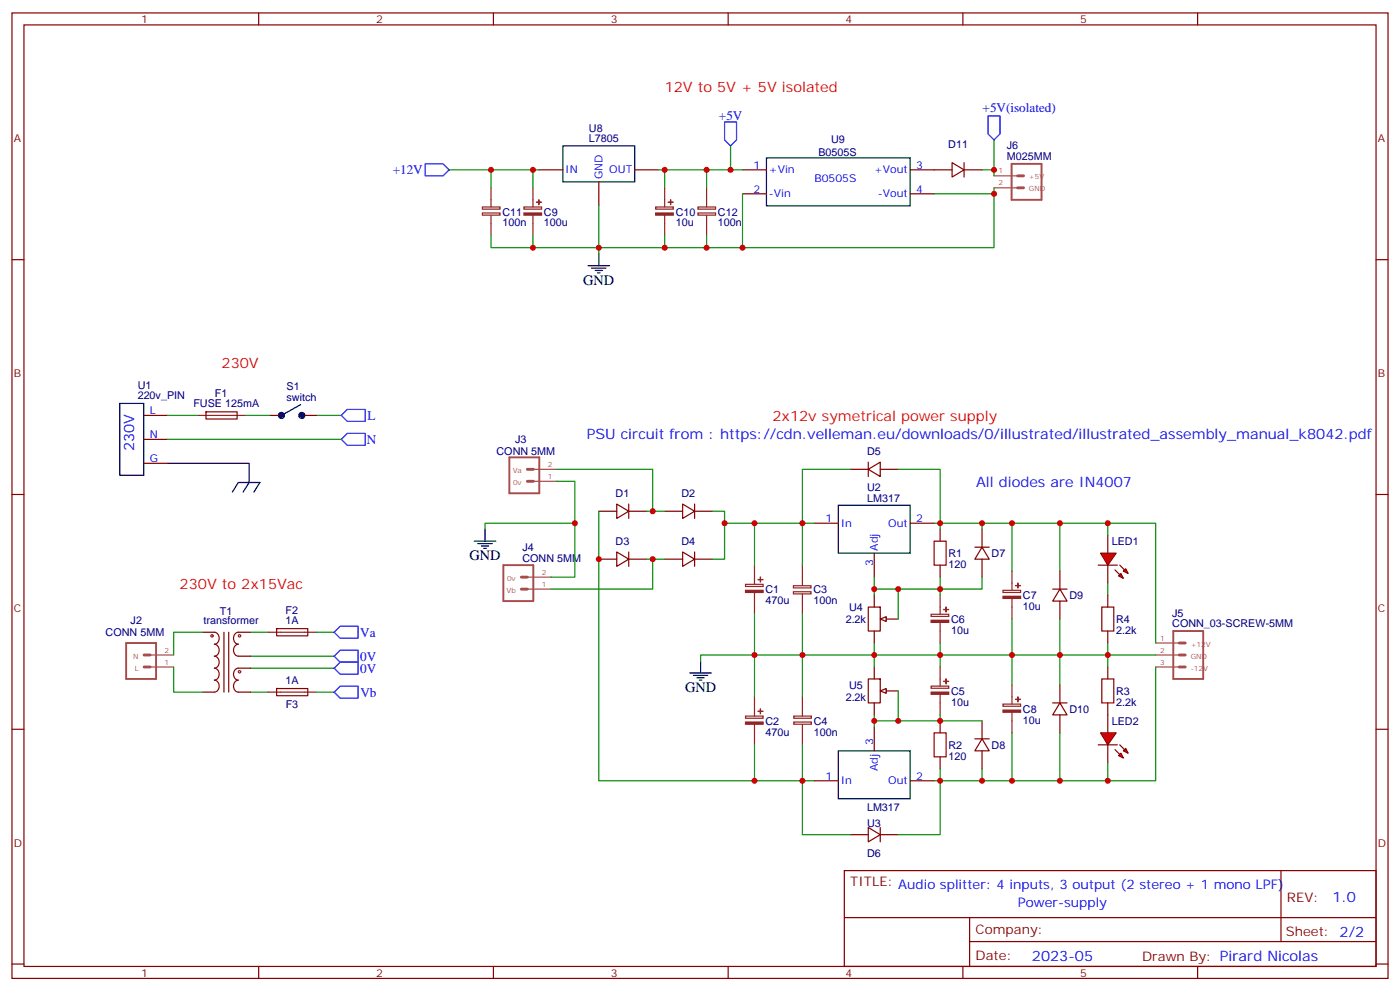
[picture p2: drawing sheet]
<svg xmlns="http://www.w3.org/2000/svg" width="412mm" height="292mm" viewBox="0 0 412 292" stroke-linecap="round" stroke-linejoin="round" font-family="sans-serif">
<g fill="none" stroke="#870000" stroke-width=".35">
<path d="M3.5 3.8h405.4v284.3h-405.4zM7.1 7.3h398.2v277.3h-398.2zM76.2 3.8v3.5M145.3 3.8v3.5M214.5 3.8v3.5M283.6 3.8v3.5M352.8 3.8v3.5M3.5 76.5h3.6M405.3 76.5h3.6M42.3 136.5h7.1M42.3 122.3h7.1M42.3 129.4h7.1"/>
<path d="M79.4 122.3h3.5M89.3 122.3h4.2M250.5 138.2h5.3M255.8 138.2l3.5-2.1v4.2zM255.8 136.1v4.2M259.3 138.2h5.3M3.5 145.6h3.6M176.4 150.6h5.3M181.7 148.4l3.5 2.2-3.5 2.1zM185.2 150.6h5.3M185.2 148.4v4.3M195.8 150.6h5.3"/>
<path d="M201.1 148.4l3.5 2.2-3.5 2.1zM204.6 150.6h5.3M204.6 148.4v4.3M239.9 154.1h7M268.1 154.1h7.1M405.3 145.6h3.6M176.4 164.7h5.3M181.7 162.6l3.5 2.1-3.5 2.1zM185.2 162.6v4.2M185.2 164.7h5.3M195.8 164.7h5.3M201.1 162.6l3.5 2.1-3.5 2.1z"/>
<path d="M204.6 162.6v4.2M204.6 164.7h5.3M257.5 162.9v7.1M3.5 214.8h3.6M257.5 214.1v7M405.3 214.8h3.6M239.9 229.9h7M268.1 229.9h7.1M248.7 256.4h156.6v28.2h-156.6zM250.5 245.8h5.3M255.8 243.7l3.5 2.1-3.5 2.1zM259.3 245.8h5.3"/>
<path d="M259.3 243.7v4.2M377.3 256.4v20.9M248.7 270.2h156.5M285.6 277.3h119.6M285.6 270.2v14.2M3.5 283.9h3.6M76.2 284.6v3.5M145.3 284.6v3.5M214.5 284.6v3.5M283.6 284.6v3.5M352.8 284.6v3.5M405.3 283.9h3.6"/>
</g>
<g fill="none" stroke="#000" stroke-width=".35">
<path d="M35.3 118.8h7v21.2h-7zM88.5 119.2l-5.6 3.1 .4-.3h-.4l-.4 1-.3-1h.3l.4 1 .4-.3-.8-1.1h.8l.3 1.1M89.6 122.3h-1.4l.3-.3h1.1l-.3-.4h-.8l-.3 1.1h1.4l-.3 .3-.8-.3M246.9 148.8h21.2v14.1h-21.2zM203.2 198.2h6.3M204.3 198.9h4.2M205.3 199.6h2.1M206.4 194.7v3.5M206 200.3h.7M246.9 221.1h21.2v14.1h-21.2z"/>
<circle cx="82.9" cy="122.3" r=".88"/>
<circle cx="88.9" cy="122.3" r=".88"/>
</g>
<path d="M93.5 122.3h7M176.4 150.6v79.3h63.5M209.9 150.6h3.5v14.1h-3.5" fill="none" stroke="#008700" stroke-width=".35"/>
<g fill="none" stroke="#8c2424" stroke-width=".35">
<path d="M219.6 172.1h5.2v.6h-5.2zM222.2 166.4v5.7M222.2 174.6v6M233.7 172.5h5.2v.6h-5.2zM233.7 174.3h5.2v.6h-5.2zM236.4 166.4v6M236.4 174.9v5.7M219.6 210.9h5.2v.6h-5.2zM222.2 205.2v5.7M222.2 213.4v6M233.8 212.7h5.2v.6h-5.2zM233.8 210.9h5.2v.6h-5.2z"/>
<path d="M236.4 205.2v5.7M236.4 213.4v6"/>
</g>
<g fill="#8c2424" stroke="#8c2424" stroke-width=".35">
<path d="M219.6 173.8h5.2v.7h-5.2z"/>
<path d="M223.3 170.7h1.4z"/>
<path d="M224 170v1.4z"/>
<path d="M219.6 212.7h5.2v.6h-5.2z"/>
<path d="M223.3 209.5h1.4z"/>
<path d="M224 208.8v1.4z"/>
</g>
<path d="M259.3 182.3l1.8-.7v1.4z" fill="#f0f0f0" stroke="#870000" stroke-width=".35"/>
<path d="M255.8 178.8h3.5v7h-3.5zM257.5 175.3v3.5M257.5 185.8v3.6M261.1 182.3h3.5" fill="none" stroke="#870000" stroke-width=".35"/>
<path d="M259.3 203.5l1.8-.7v1.4z" fill="#f0f0f0" stroke="#870000" stroke-width=".35"/>
<g fill="none" stroke="#870000" stroke-width=".35">
<path d="M276.9 155.9v3.5M289.3 155.9v5.2M276.9 166.4v3.6M287.2 161.1h4.2M289.3 161.1l2.1 3.6h-4.2zM289.3 164.7v5.3M310.1 173.5h4.2M312.2 173.5l2.1 3.5h-4.2zM312.2 168.2v5.3M312.2 177v5.3M255.8 200h3.5v7h-3.5zM257.5 196.4v3.6"/>
<path d="M257.5 207v3.5M261.1 203.5h3.5M276.9 212.3v3.5M287.2 217.6h4.2M289.3 217.6l2.1 3.5h-4.2zM289.3 212.3v5.3M310.1 207h4.2M312.2 207l2.1 3.5h-4.2zM312.2 201.7v5.3M312.2 210.5v5.3M276.9 222.9v3.5M289.3 221.1v5.3"/>
</g>
<path d="M275.2 159.4h3.5v7h-3.5zM275.2 215.8h3.5v7.1h-3.5z" fill="none" stroke="#a10000" stroke-width=".35"/>
<path d="M276.9 175.3v5.6M295.5 173.8h5.1v.7h-5.1zM298.1 168.2v5.6M298.1 176.3v6M274.3 180.9h5.2v.6h-5.2zM276.9 183.4v6M276.9 196.4v5.7M274.3 202.1h5.2v.6h-5.2zM276.9 204.5v6M295.5 207.4h5.1v.6h-5.1zM298.1 201.7v5.7M298.1 209.8v6" fill="none" stroke="#8c2424" stroke-width=".35"/>
<g fill="#8c2424" stroke="#8c2424" stroke-width=".35">
<path d="M274.3 203.8h5.2v.7h-5.2z"/>
<path d="M278 200.7h1.4z"/>
<path d="M278.7 200v1.4z"/>
<path d="M274.3 182.7h5.2v.6h-5.2z"/>
<path d="M278 179.5h1.4z"/>
<path d="M278.7 178.8v1.4z"/>
<path d="M295.5 175.6h5.1v.6h-5.1z"/>
<path d="M299.2 172.4l1.4 .1z"/>
<path d="M299.8 171.7l.1 1.4z"/>
<path d="M295.5 209.1h5.1v.7h-5.1z"/>
<path d="M299.2 206h1.4z"/>
<path d="M299.8 205.2l.1 1.5z"/>
</g>
<path d="M276.9 170v5.3" fill="none" stroke="#008700" stroke-width=".35"/>
<g fill="#f00" stroke="#870000" stroke-width=".35">
<path d="M324.2 162.9h4.6l-2.5 3.5z"/>
<path d="M323.5 166.4h5.6z"/>
</g>
<g fill="#870000" stroke="#870000" stroke-width=".35">
<path d="M329.8 166.4l1.5 1.5z"/>
<path d="M328.4 167.9l1.4 1.4z"/>
</g>
<g fill="#f00" stroke="#870000" stroke-width=".35">
<path d="M330.9 168.2l.7-.7 .7 1.4z"/>
<path d="M329.5 169.6l.7-.7 .7 1.4z"/>
</g>
<path d="M326.3 157.6v5.3M326.3 166.4v5.3" fill="none" stroke="#870000" stroke-width=".35"/>
<g fill="#f00" stroke="#870000" stroke-width=".35">
<path d="M324.2 215.8h4.6l-2.5 3.6z"/>
<path d="M323.5 219.4h5.6z"/>
</g>
<g fill="#870000" stroke="#870000" stroke-width=".35">
<path d="M329.8 219.4l1.5 1.4z"/>
<path d="M328.4 220.8l1.4 1.4z"/>
</g>
<g fill="#f00" stroke="#870000" stroke-width=".35">
<path d="M330.9 221.1l.7-.7 .7 1.4z"/>
<path d="M329.5 222.5l.7-.7 .7 1.4z"/>
</g>
<g fill="none" stroke="#870000" stroke-width=".35">
<path d="M158.7 50h7.1M176.4 53.6v7M187 50h7M218.7 50h7.1M218.7 57.1h7.1M268.1 50h12.4M268.1 57.1h7.1M280.5 47.9l3.5 2.1-3.5 2.1zM284 50h5.3M284 47.9v4.2M60.7 121.3h9.1v2.1h-9.1zM326.3 175.3v3.5"/>
<path d="M59.6 186.2h3.5M66 186.2v17.6M67.4 186.2v17.6M70.2 186.2h3.5M70.2 193.3h3.5M70.2 196.8h3.5M81.5 185.1h9.1l.1 2.1-9.2 .1zM326.3 185.8v3.6M326.3 196.4v3.6M59.6 203.8h3.5M70.2 203.8h3.5M81.5 202.8h9.1l.1 2.1h-9.2z"/>
<path d="M326.3 207v8.8M326.3 219.4v5.2"/>
</g>
<path d="M324.6 178.8h3.5v7h-3.5zM63.1 186.2a1.81 1.81 0 0 1 1.5 1.8 1.81 1.81 0 0 1-1.5 1.7 1.81 1.81 0 0 1 1.5 1.8 1.81 1.81 0 0 1-1.5 1.8 1.81 1.81 0 0 1 1.5 1.7 1.81 1.81 0 0 1-1.5 1.8 1.81 1.81 0 0 1 1.5 1.7 1.81 1.81 0 0 1-1.5 1.8 1.81 1.81 0 0 1 1.5 1.8 1.81 1.81 0 0 1-1.5 1.7M70.2 186.2a1.81 1.81 0 0 0-1.4 1.8 1.81 1.81 0 0 0 1.4 1.7 1.81 1.81 0 0 0-1.4 1.8 1.81 1.81 0 0 0 1.4 1.8M70.2 196.8a1.81 1.81 0 0 0-1.4 1.7 1.81 1.81 0 0 0 1.4 1.8 1.81 1.81 0 0 0-1.4 1.8 1.81 1.81 0 0 0 1.4 1.7M324.6 200h3.5v7h-3.5z" fill="none" stroke="#a10000" stroke-width=".35"/>
<g fill="none" stroke="#008700" stroke-width=".35">
<path d="M132.3 50h26.4M144.6 50v5.3M157 50v5.3M194 50h14.1v5.3M195.8 50v5.3M208.1 50h10.6M215.2 43v7M218.7 57.1v15.9h-10.6M289.3 50h3.5v1.8M292.8 55.3v1.8h-17.6M292.8 57.1v15.9h-74.1M292.8 41.2v8.8"/>
<path d="M144.6 69.4v3.6h31.8v1.7M157 69.4v3.6M176.4 60.6v12.4h31.7v-3.6M195.8 69.4v3.6M49.4 122.3h8.8M49.4 129.4h51.1M72.3 122.3h7.1M164 138.2h28.3v12.4M250.5 138.2h-14.1v28.2M264.6 138.2h12.3v15.9h12.4v1.8M164 141.7h5.3v28.3h-7M169.3 154.1h-26.4v1.8"/>
<path d="M190.5 150.6h5.3M213.4 154.1h26.5M222.2 154.1v12.3M275.2 154.1h1.7v1.8M289.3 154.1h8.8v14.1M298.1 154.1h28.2v3.5M312.2 154.1v14.1M326.3 154.1h14.1v35.3M190.5 164.7h5.3M192.3 164.7v8.8h-30M257.5 173.5h7.1v8.8M257.5 170v5.3"/>
<path d="M289.3 170v3.5h-24.7M326.3 171.7v3.6M51.2 196.4v7.4h8.4M59.6 186.2h-8.4v6.7M73.7 196.8h24.7M73.7 193.3h24.7M73.7 186.2h5.3M93.1 186.2h5.3M222.2 180.6v24.6M236.4 180.6v24.6M257.5 189.4v7M276.9 189.4v7"/>
<path d="M298.1 182.3v19.4M312.2 182.3v19.4M326.3 189.4v7M340.4 192.9h-134v1.8M340.4 196.4v33.5h-14.1M73.7 203.8h5.3M93.1 203.8h5.3M222.2 219.4v10.5M236.4 219.4v26.4h14.1M257.5 210.5v3.6M264.6 203.5v8.8h-7.1M276.9 210.5v1.8h-12.3"/>
<path d="M276.9 212.3h12.4M298.1 215.8v14.1M312.2 215.8v14.1M276.9 226.4v3.5h-1.7M289.3 226.4v3.5M326.3 224.6v5.3h-49.4v15.9h-12.3"/>
</g>
<g fill="none" stroke="#8c2424" stroke-width=".35">
<path d="M144.6 55.3v5.7M157 55.3v5.7M195.8 55.3v5.7M208.1 55.3v5.7M142.1 62.7h5.2v.7h-5.2zM142.1 61h5.2v.6h-5.2zM144.6 63.4v6M154.3 61h5.2v.6h-5.2zM157 63.4v6M193.1 61h5.2v.6h-5.2zM195.8 63.4v6M205.6 62.7h5.2v.7h-5.2z"/>
<path d="M205.6 61h5.2v.6h-5.2zM208.1 63.4v6M58.2 122.3h14.1M79 186.2h14.1M79 203.8h14.1"/>
<circle cx="62.4" cy="187.3" r=".35"/>
<circle cx="70.6" cy="187.3" r=".35"/>
<circle cx="70.6" cy="197.8" r=".35"/>
</g>
<g fill="none" stroke="#000" stroke-width=".35">
<path d="M165.8 43h21.2v10.6h-21.2zM225.8 46.5h42.3v14.1h-42.3zM173.2 78.2h6.4M174.3 79h4.2M175.3 79.7h2.1M176.4 74.7v3.5M176 80.4h.7M49.4 136.5h24v5.6l-1.8 2.8M68.4 144.9l1.8-2.8h6.4l-1.8 2.8M139.7 159.4h6.3M142.9 155.9v3.5M140.8 160.1h4.2"/>
<path d="M141.8 160.8h2.1M142.5 161.5h.7"/>
</g>
<path d="M213.4 35.9h3.6v5.3l-1.8 1.8-1.8-1.8zM291 34.1h3.6v5.3l-1.8 1.8-1.8-1.8zM125.2 48.3h5.3l1.8 1.7-1.8 1.8h-5.3zM100.5 129.4l1.8-1.8h5.3v3.6h-5.3zM102.3 120.6h5.3v3.5h-5.3l-1.8-1.8zM98.4 196.8l1.8-1.8h5.3v3.5h-5.3zM98.4 193.3l1.8-1.8h5.3v3.5h-5.3zM98.4 186.2l1.8-1.8h5.3v3.6h-5.3zM98.4 203.8l1.8-1.7h5.3v3.5h-5.3z" fill="none" stroke="#00f" stroke-width=".35"/>
<path d="M298 48.3h8.8v10.5h-8.8zM150 134.7h8.9v10.6h-8.9zM148.3 166.4h8.8v10.6h-8.8zM37.2 189.4h8.8v10.6h-8.8zM345.6 185.8h8.8v14.2h-8.8z" fill="none" stroke="#a64a4a" stroke-width=".56"/>
<path d="M299.7 55.3h1.8M299.7 51.8h1.8M155.3 138.2h1.8M155.3 141.7h1.8M153.6 170h1.7M153.6 173.5h1.7M42.4 192.9h1.8M42.4 196.4h1.8M347.4 192.9h1.7M347.4 196.4h1.7M347.4 189.4h1.7" fill="none" stroke="#a64a4a" stroke-width=".85"/>
<path d="M292.8 51.8h6.9M292.8 55.3h6.9M157.1 138.2h6.9M157.1 141.7h6.9M155.3 173.5h7M155.3 170h7M44.2 196.4h7M44.2 192.9h7M340.4 196.4h7M340.4 192.9h7M340.4 189.4h7" fill="none" stroke="#a64a4a" stroke-width=".35"/>
<g fill="#8c2424" stroke="#8c2424" stroke-width=".35">
<path d="M154.3 62.7h5.2v.7h-5.2z"/>
<path d="M158 59.5l1.5 .1z"/>
<path d="M158.7 58.8v1.5z"/>
<path d="M193.1 62.7h5.2v.7h-5.2z"/>
<path d="M196.8 59.5l1.5 .1z"/>
<path d="M197.5 58.8l.1 1.5z"/>
</g>
<g fill="#c00">
<circle cx="326.3" cy="192.9" r=".88"/>
<circle cx="298.1" cy="192.9" r=".88"/>
<circle cx="312.2" cy="192.9" r=".88"/>
<circle cx="276.9" cy="192.9" r=".88"/>
<circle cx="257.5" cy="192.9" r=".88"/>
<circle cx="236.4" cy="192.9" r=".88"/>
<circle cx="222.3" cy="192.9" r=".88"/>
<circle cx="213.4" cy="154.1" r=".88"/>
<circle cx="222.3" cy="154.1" r=".88"/>
<circle cx="222.3" cy="229.9" r=".88"/>
<circle cx="236.4" cy="229.9" r=".88"/>
<circle cx="236.4" cy="154.1" r=".88"/>
<circle cx="257.5" cy="173.5" r=".88"/>
<circle cx="276.9" cy="173.5" r=".88"/>
<circle cx="264.6" cy="173.5" r=".88"/>
<circle cx="276.9" cy="154.1" r=".88"/>
<circle cx="289.3" cy="154.1" r=".88"/>
<circle cx="298.1" cy="154.1" r=".88"/>
<circle cx="312.2" cy="154.1" r=".88"/>
<circle cx="276.9" cy="229.9" r=".88"/>
<circle cx="289.3" cy="229.9" r=".88"/>
<circle cx="298.1" cy="229.9" r=".88"/>
<circle cx="312.2" cy="229.9" r=".88"/>
<circle cx="257.5" cy="212.3" r=".88"/>
<circle cx="264.6" cy="212.3" r=".88"/>
<circle cx="276.9" cy="212.3" r=".88"/>
<circle cx="176.4" cy="164.7" r=".88"/>
<circle cx="192.3" cy="164.7" r=".88"/>
<circle cx="192.3" cy="150.6" r=".88"/>
<circle cx="169.3" cy="154.1" r=".88"/>
<circle cx="326.3" cy="154.1" r=".88"/>
<circle cx="326.3" cy="229.9" r=".88"/>
<circle cx="144.6" cy="50" r=".88"/>
<circle cx="157" cy="50" r=".88"/>
<circle cx="157" cy="73" r=".88"/>
<circle cx="176.4" cy="73" r=".88"/>
<circle cx="195.8" cy="73" r=".88"/>
<circle cx="195.8" cy="50" r=".88"/>
<circle cx="208.1" cy="50" r=".88"/>
<circle cx="208.1" cy="73" r=".88"/>
<circle cx="292.8" cy="50" r=".88"/>
<circle cx="292.8" cy="57.1" r=".88"/>
<circle cx="218.7" cy="73" r=".88"/>
<circle cx="215.2" cy="50" r=".88"/>
</g>
<g font-size="4.2" fill="#f00">
<text x="195.8" y="27.1">12V to 5V + 5V isolated</text>
<text x="65.3" y="108.2">230V</text>
<text x="227.5" y="124.1">2x12v symetrical power supply</text>
<text x="52.9" y="173.5">230V to 2x15Vac</text>
</g>
<g font-size="4.2">
<text x="171.8" y="83.9">GND</text>
<text x="138.3" y="165">GND</text>
<text x="201.8" y="203.8">GND</text>
</g>
<g font-size="4.2" fill="#00f">
<text x="172.9" y="129.4">PSU circuit from : https://cdn.velleman.eu/downloads/0/illustrated/illustrated_assembly_manual_k8042.pdf</text>
<text x="39.5" y="132.9" transform="rotate(-90 39.5 132.9)">230V</text>
<text x="287.5" y="143.5">All diodes are IN4007</text>
<text x="392.5" y="265.7">1.0</text>
<text x="304" y="283">2023-05</text>
</g>
<g font-size="3.9" fill="#00f">
<text x="211.8" y="35.4">+5V</text>
<text x="289.4" y="32.8">+5V(isolated)</text>
<text x="115.7" y="51.3">+12V</text>
<text x="108.3" y="123.7">L</text>
<text x="108" y="130.6">N</text>
<text x="106.1" y="187.6">Va</text>
<text x="106.1" y="194.7">0V</text>
<text x="106.1" y="198.2">0V</text>
<text x="106.2" y="205.2">Vb</text>
<text x="299.9" y="267">Power-supply</text>
</g>
<g font-size="3.9" fill="#800">
<text x="250.5" y="261">TITLE: Audio splitter: 4 inputs, 3 output (2 stereo + 1 mono LPF)</text>
<text x="379.1" y="265.7">REV:</text>
<text x="287.4" y="275.2">Company:</text>
<text x="378.7" y="275.8">Sheet: 2/2</text>
<text x="287.4" y="282.9">Date:</text>
<text x="336.4" y="282.9">Drawn By: Pirard Nicolas</text>
</g>
<g font-size="3.2" fill="#800">
<text x="41.6" y="6.8">1</text>
<text x="110.8" y="6.8">2</text>
<text x="179.9" y="6.8">3</text>
<text x="249.1" y="6.8">4</text>
<text x="318.2" y="6.8">5</text>
<text x="4.1" y="41.9">A</text>
<text x="405.9" y="41.9">A</text>
<text x="4.1" y="111.1">B</text>
<text x="405.9" y="111.1">B</text>
<text x="4.1" y="180.2">C</text>
<text x="405.9" y="180.2">C</text>
<text x="4.1" y="249.3">D</text>
<text x="405.9" y="249.3">D</text>
<text x="41.6" y="287.6">1</text>
<text x="110.8" y="287.6">2</text>
<text x="179.9" y="287.6">3</text>
<text x="249.1" y="287.6">4</text>
<text x="318.2" y="287.6">5</text>
</g>
<g font-size="3.2" fill="#000080">
<text x="173.5" y="41.9">L7805</text>
<text x="173.5" y="38.7">U8</text>
<text x="241.1" y="45.9">B0505S</text>
<text x="244.8" y="42.1">U9</text>
<text x="279.3" y="43.7">D11</text>
<text x="296.6" y="47.2">M025MM</text>
<text x="296.6" y="44">J6</text>
<text x="148" y="63.5">C11</text>
<text x="160.2" y="63.5">C9</text>
<text x="199" y="63.5">C10</text>
<text x="211.5" y="63.5">C12</text>
<text x="148" y="66.7">100n</text>
<text x="160.2" y="66.7">100u</text>
<text x="199" y="66.7">10u</text>
<text x="211.5" y="66.7">100n</text>
<text x="40.6" y="117.6">220v_PIN</text>
<text x="40.6" y="114.5">U1</text>
<text x="57" y="120">FUSE 125mA</text>
<text x="63.3" y="117.1">F1</text>
<text x="84.4" y="118.1">switch</text>
<text x="84.4" y="114.9">S1</text>
<text x="151.7" y="130.5">J3</text>
<text x="146.3" y="134.1">CONN 5MM</text>
<text x="255.4" y="134.1">D5</text>
<text x="181.3" y="146.4">D1</text>
<text x="200.7" y="146.4">D2</text>
<text x="255.4" y="147.7">LM317</text>
<text x="255.4" y="144.6">U2</text>
<text x="181.3" y="160.5">D3</text>
<text x="200.7" y="160.5">D4</text>
<text x="327.5" y="160.5">LED1</text>
<text x="153.9" y="165.4">CONN 5MM</text>
<text x="153.9" y="162.2">J4</text>
<text x="279.4" y="167.3">120</text>
<text x="279.4" y="164">R1</text>
<text x="292.1" y="164">D7</text>
<text x="225.5" y="177.8">470u</text>
<text x="225.5" y="174.6">C1</text>
<text x="239.6" y="177.8">100n</text>
<text x="239.6" y="174.6">C3</text>
<text x="250.1" y="179.9">U4</text>
<text x="301.3" y="179.6">10u</text>
<text x="301.3" y="176.4">C7</text>
<text x="315" y="176.4">D9</text>
<text x="38.5" y="183.8">J2</text>
<text x="60" y="183.8">transformer</text>
<text x="64.8" y="181.3">T1</text>
<text x="84.1" y="183.8">1A</text>
<text x="84.1" y="180.9">F2</text>
<text x="249.1" y="183.5">2.2k</text>
<text x="280.2" y="183.4">C6</text>
<text x="328.8" y="183.5">R4</text>
<text x="345.3" y="184.8">CONN_03-SCREW-5MM</text>
<text x="345.3" y="181.6">J5</text>
<text x="31.1" y="187.3">CONN 5MM</text>
<text x="280.2" y="186.7">10u</text>
<text x="328.8" y="186.6">2.2k</text>
<text x="84.1" y="201.5">1A</text>
<text x="250.1" y="202.9">U5</text>
<text x="84.2" y="208.5">F3</text>
<text x="249.1" y="206.4">2.2k</text>
<text x="280.2" y="207.8">10u</text>
<text x="280.2" y="204.6">C5</text>
<text x="301.3" y="209.9">C8</text>
<text x="315" y="209.9">D10</text>
<text x="328.8" y="207.8">2.2k</text>
<text x="328.8" y="204.6">R3</text>
<text x="225.5" y="213.4">C2</text>
<text x="239.7" y="213.4">C4</text>
<text x="301.3" y="213.1">10u</text>
<text x="327.5" y="213.4">LED2</text>
<text x="225.5" y="216.6">470u</text>
<text x="239.7" y="216.6">100n</text>
<text x="279.4" y="220.5">R2</text>
<text x="292.1" y="220.5">D8</text>
<text x="279.4" y="223.7">120</text>
<text x="255.4" y="238.8">LM317</text>
<text x="255.4" y="243.4">U3</text>
<text x="255.4" y="252.3">D6</text>
</g>
<g font-size="3.2" fill="#00f">
<text x="166.5" y="51.1">IN</text>
<text x="177.4" y="52.8" transform="rotate(-90 177.4 52.8)">GND</text>
<text x="179.5" y="51.1">OUT</text>
<text x="222" y="49.7">1</text>
<text x="226.5" y="51.1">+Vin</text>
<text x="239.9" y="53.6">B0505S</text>
<text x="257.5" y="51.1">+Vout</text>
<text x="269.9" y="49.7">3</text>
<text x="222" y="56.7">2</text>
<text x="226.5" y="58.1">-Vin</text>
<text x="258.6" y="58.1">-Vout</text>
<text x="269.9" y="56.7">4</text>
<text x="44.1" y="122">L</text>
<text x="44.1" y="129">N</text>
<text x="44.1" y="136.1">G</text>
<text x="243.2" y="153.7">1</text>
<text x="247.6" y="155.2">In</text>
<text x="261.6" y="155.2">Out</text>
<text x="269.9" y="153.7">2</text>
<text x="257.2" y="166.7" transform="rotate(-90 257.2 166.7)">3</text>
<text x="258.6" y="162.2" transform="rotate(-90 258.6 162.2)">Adj</text>
<text x="257.2" y="219.4" transform="rotate(-90 257.2 219.4)">3</text>
<text x="258.6" y="227.1" transform="rotate(-90 258.6 227.1)">Adj</text>
<text x="243.2" y="229.6">1</text>
<text x="247.6" y="231">In</text>
<text x="261.6" y="231">Out</text>
<text x="269.9" y="229.6">2</text>
</g>
<g font-size="2.1" fill="#a54b4b">
<text x="294.1" y="51.1">1</text>
<text x="303.1" y="52.8">+5V</text>
<text x="294.1" y="54.6">2</text>
<text x="303.1" y="56.4">GND</text>
<text x="161.4" y="137.5">2</text>
<text x="151" y="139.3">Va</text>
<text x="151.1" y="142.8">0v</text>
<text x="161.4" y="141.1">1</text>
<text x="149.4" y="171">0v</text>
<text x="159.6" y="172.8">1</text>
<text x="159.6" y="169.3">2</text>
<text x="149.2" y="174.5">Vb</text>
<text x="341.8" y="188.7">1</text>
<text x="350.7" y="190.4">+12V</text>
<text x="39.3" y="193.9">N</text>
<text x="39.7" y="197.5">L</text>
<text x="48.5" y="195.7">1</text>
<text x="48.5" y="192.2">2</text>
<text x="341.8" y="192.2">2</text>
<text x="341.8" y="195.7">3</text>
<text x="350.7" y="193.9">GND</text>
<text x="350.7" y="197.5">-12V</text>
</g>
</svg>
